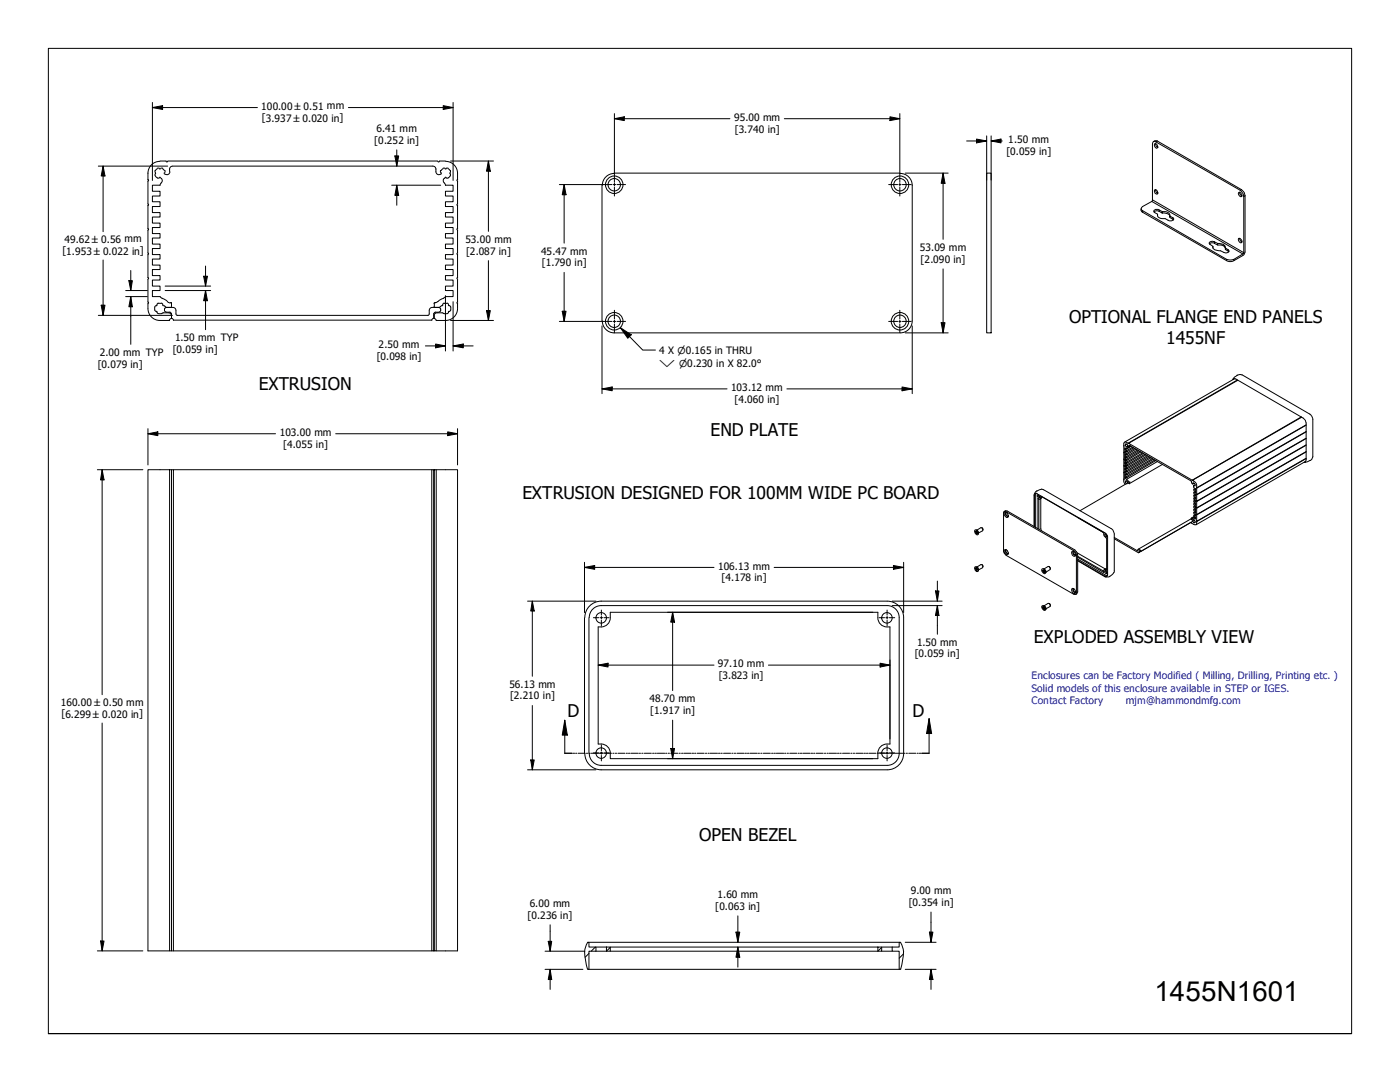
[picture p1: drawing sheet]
<svg xmlns="http://www.w3.org/2000/svg" width="279mm" height="216mm" viewBox="0 0 279 216" stroke-linecap="round" stroke-linejoin="round" font-family="sans-serif">
<!-- layer: Hatch (ANSI) -->
<path d="M117.5 190.2l-.7 .8M118.8 189l-.8 .8M121.8 189l-.8 .8M176 189l-.8 .8M180.3 190.4l-.8 .8" fill="none" stroke="#000" stroke-width=".2"/>
<!-- layer: Visible (ANSI) -->
<g fill="none" stroke="#000" stroke-width=".2">
<path d="M29.5 35.8l.2 .2-.2 .1M29.5 34.5v1.3M29.5 36.1v4.6M31 34v.4M31 34.7v.4l.4 .4M31 34.4v.3M31.4 33.6h.4M31.4 33.7l-.4 .4M31.8 33.7h.2M31.8 35.4h.2M31.8 35.5h-.4M31.9 32.2a2.38 2.38 0 0 0-2.4 2.4"/>
<path d="M31.9 32.1h1.2M32.1 35.5l.1 .1M32.2 35.6a.84 .84 0 0 1-.2 1.2l-.1 .2h-1.5v1.2h1.5v.9h-1.5v1.2h1.5v.9h-1.5v1.2h1.5v.9h-1.5v1.2h1.5v.9h-1.5v1.2h1.5v.9h-1.5v1.2h1.5v.9h-1.5v1.2h1.5v.9h-1.5v1.2h1.5v.9h-1.5v1.2h1.5v.9h-1.5v1.2h1.5v.9h-1.5v1.2h1.5l.5 .3M32.4 33.7l.4 .4M32.5 33.6h-.4M32.8 34.4v.3M32.9 34v.4M33.1 32.2l.2 .1 .2-.1M33.5 32.1h53.8M33.9 34.3a.6 .6 0 0 1-.4 .5 .6 .6 0 0 1-.6-.1M34.4 33.1a.6 .6 0 0 0-.6 .7v.4M34.5 33.1h51.9"/>
<path d="M86.4 33.1a.6 .6 0 0 1 .6 .7v.4M87 34.3a.6 .6 0 0 0 .4 .5 .6 .6 0 0 0 .6-.1M87.4 32.2l.1 .1 .2-.1M87.7 32.1h1.2M87.9 34l.1 .4M88 34.4v.3M88.4 33.6h.5M88.4 33.7l-.4 .4M88.6 35.6a.84 .84 0 0 0 .3 1.2v.2h1.5v1.2h-1.5v.9h1.5v1.2h-1.5v.9h1.5v1.2h-1.5v.9h1.5v1.2h-1.5v.9h1.5v1.2h-1.5v.9h1.5v1.2h-1.5v.9h1.5v1.2h-1.5v.9h1.5v1.2h-1.5v.9h1.5v1.2h-1.5v.9h1.5v1.2h-1.5v.9h1.5v1.2h-1.5l-.4 .3M88.8 33.7h.3M88.8 35.5l-.2 .1M88.9 32.2a2.38 2.38 0 0 1 2.4 2.4"/>
<path d="M89 35.5h.4M89.1 35.4h-.3M89.4 33.7l.4 .4M89.4 33.6h-.4M89.8 34.4v.3M89.8 34.7v.4l-.4 .4M89.9 34l-.1 .4M91.3 34.5v1.3M91.3 36.1v4.6M91.3 35.8l-.1 .2 .1 .1M120.1 37v27M122.6 34.5h57"/>
<path d="M122.6 34.6a2.38 2.38 0 0 0-2.4 2.4M179.7 34.6a2.38 2.38 0 0 1 2.4 2.4v27M196.9 34.5h.9v31.9h-.9zM230.1 28.3l.4-.1 17.2 10 .4 .5 .1 .5v11.4l-1.9 1.2-.6 .1-.9-.1-16.8-9.8a.43 .43 0 0 1-.2-.6l2.2-1.4v-11.3zM230.2 28.3l.4-.2h.3l16.9 9.7 .4 .4 .3 .9v11.2l-.2 .4-.3 .3-2 1.1h-1l-17-9.7-.2-.3-.1-.4M230.4 37.9a.46 .46 0 0 1 .6 .3 .46 .46 0 0 1-.2 .5l-.3-.2zM230.4 28.7a.5 .5 0 0 1 .6 .3 .5 .5 0 0 1-.2 .6l-.4-.4zM230.6 28.6l.2 .6 .3 .2M230.6 37.8l.2 .6 .3 .2M247.2 38.4a.54 .54 0 0 1 .5 .3 .54 .54 0 0 1 0 .5h-.2l-.3-.3zM247.4 38.4l.1 .3 .3 .4M29.5 55.4l.2 .1-.2 .2"/>
<path d="M29.5 50.5l.2 .1-.2 .2M29.5 45.6l.2 .2-.2 .1M29.5 40.7l.2 .2-.2 .1M29.5 41v4.6M29.5 45.9v4.6M29.5 50.9v4.5M29.5 55.8v4.5M32.3 59.5l1.7 1M88.5 59.5l-.6 .3-.5 .4M91.3 41v4.6M91.3 45.9v4.6M91.3 50.9v4.5"/>
<path d="M91.3 55.8v4.5M91.3 40.7l-.1 .2 .1 .1M91.3 45.6l-.1 .2 .1 .1M91.3 50.5l-.1 .1 .1 .2M91.3 55.4l-.1 .1 .1 .2M231 42.7a1.06 1.06 0 0 0 1.5 .9 1.28 1.28 0 0 0 1.7 .3v-.3l-.8-.5v.3l.8 .5M232 42.2v.3a1.42 1.42 0 0 0-1.6-.3l-.1 .1M232 42.2a1.03 1.03 0 0 1 1.4 .9M232 42.5l.9 .1 .6 .5M232 42.2a1.28 1.28 0 0 0-1.7-.2v.3l.7 .4v.4M242.1 49.1v.2a1.08 1.08 0 0 0 1.2 .7h.3a1.56 1.56 0 0 0 1.5 .4l.2-.3-.1-.1-.7-.5v.3l.7 .4M243 48.6a1.56 1.56 0 0 0-1.5-.3l-.2 .2 .8 .6v.4"/>
<path d="M243 48.6v.3a1.25 1.25 0 0 0-1.5-.3l-.1 .1M243 48.6l1.2 .2 .3 .3v.4a1.33 1.33 0 0 0-1.5-.6M247.2 47.6a.57 .57 0 0 1 .5 .2 .57 .57 0 0 1 0 .7l-.2-.1-.3-.3zM247.4 47.6l.1 .3 .3 .4M29.5 60.3l.2 .1-.2 .2M29.5 61.6a2.38 2.38 0 0 0 2.4 2.3h1.9M29.5 60.6v.9M31.2 62.1l.2 .2M31.2 61a.69 .69 0 0 0 0 1.2M31.3 62.3l.3 .3M31.4 60.8l-.2 .2M31.6 60.5l-.3 .3"/>
<path d="M31.6 62.6h.6M31.6 60.6h.6M32.2 60.5l.3 .3M32.4 62.5l-.2 .1M32.5 60.8l.1 .2M32.6 62.4h1M32.6 62.4l-.3 .1M32.7 61l.3 .2M32.9 61.2l.2 .1M33.1 61.4l-.3 .3 .1 .4 .2 .1M33.1 61.3h1.4M33.1 62.3h.8"/>
<path d="M33.6 62.4a.6 .6 0 0 1 .6 .6M33.9 62.3l.3 .3M34 60.4h.1M34.1 60.4l.1 .1M34.2 63.6l-.4 .2v.2M34.2 63.5l.2 .1 .2 .3M34.2 60.5v.7l-.1 .1M34.2 62.5v1.1M34.5 61.3a.6 .6 0 0 1 .6 .6v.7M34.6 63.9h51.6M35.1 62.6l.3 .3M35.4 62.9h50"/>
<path d="M85.7 62.6l-.3 .3M86.3 61.3a.6 .6 0 0 0-.6 .6v.7M86.3 61.3h1.4M86.6 62.5v1l-.4 .2v.2M86.6 61.2l.2 .1M86.7 60.5v.7M86.8 60.4l-.2 .1M86.8 60.4h.1M86.9 62.3h.7M86.9 62.3l-.3 .3M87.2 62.4a.6 .6 0 0 0-.6 .6M87.2 62.4h1.1"/>
<path d="M87.4 60.2l-.6 .2M87.7 61.4l.2 .1v.5l-.2 .2M88.2 61l-.5 .3M88.2 62.4l.3 .1M88.4 60.8l-.2 .2M88.5 62.5l.1 .1M88.6 60.5l-.3 .3M88.6 62.6h.6M88.6 60.6h.6M89.2 60.5l.3 .3M89.5 60.8l.2 .2M89.5 62.3l-.3 .3"/>
<path d="M89.6 61a.69 .69 0 0 1 0 1.2M89.7 62.1l-.2 .2M91.3 61.6a2.38 2.38 0 0 1-2.4 2.3l-1.8 .1-.2-.4h-.3l.1-.6M91.3 60.6v.9M91.3 60.3l-.1 .1 .1 .2M120.2 64a2.38 2.38 0 0 0 2.4 2.4M182.1 64a2.38 2.38 0 0 1-2.4 2.4h-57.1M246 75.8a1.61 1.61 0 0 1 1.9-1l13.5 7.8a1.32 1.32 0 0 1 .6 1.1v7.4a1.31 1.31 0 0 1-1.3 1.1l-.4 .1M246.1 75.7l.2-.1h.3l13.5 7.8 .3 .4 .3 .6v7.4l-.3 .3M246.4 75.6l-21.9 12.6M247 75.8l-21.9 12.7-.4-.3-.3 .1-.1 .1v.6M247 75.9l-21.8 12.6 12.7 7.3 21.8-12.6"/>
<path d="M33.8 93.7h.4v96h-.4zM33.8 93.7h-4.3v96h4.3M34.2 93.7h.4M86.2 93.7h-51.6v96M86.6 93.7h.1M86.7 93.7h.4v96h-.4zM87.1 93.7h4.2v96h-4.2M206.8 98.4l-.1 6.9M207 98.8a.33 .33 0 0 1 .4 .2 .33 .33 0 0 1-.1 .4l-.3-.3zM207.2 98.7l.3 .6M207.3 99.6v6M207.7 99.5v6l.1 .4"/>
<path d="M207.9 99.1v.2l-.3 .3M224.3 95.6v.5l.2 .5M224.3 94.3v1.4M224.3 93v1.4M224.3 91.6v1.4M224.3 90.3v1.4M224.3 89v1.4M224.5 95.4l.4 .2M224.8 96.5h.1M224.8 89.5l-.3 .2v-.4l.4 .3M224.8 90.1l-.3 .2v-.4l.4 .3M224.8 90.7l-.3 .2v-.4l.4 .2"/>
<path d="M224.8 91.2l-.3 .2v-.3l.4 .2M224.8 91.8l-.3 .2v-.4l.4 .3M224.8 92.4l-.3 .2v-.4l.4 .3M224.8 93l-.3 .2v-.4l.4 .2M224.8 93.5l-.3 .2v-.4l.4 .3M224.8 94.1l-.3 .2v-.4l.4 .3M224.8 94.7l-.3 .2v-.4l.4 .2M224.8 95.2l-.3 .2v-.3l.4 .2M224.8 95.9l-.1 .1M224.9 89.2l-.3-.3 .1-.3 .3 .1v.4l.2 .1 .2-.4 12.3 7.1 .3 .7 .2-.3 .3 .5M224.9 95.6l.5 .6M225 89.1l-.1 .1 .1 .1-.1 .3"/>
<path d="M225.1 88.5h.1M225.1 96.3l-9.6 5.6M225.4 96.2h.1M225.4 96.2v.3M225.4 96.5l-.4-.3a.2 .2 0 0 0-.2-.2 .2 .2 0 0 0-.2 .2 .2 .2 0 0 0 .1 .2l.1 .1M225.4 96.5h.1M225.6 89l-.4 .2M225.7 89l-.8 .5M225.7 89l-.8 .6M226.1 89.2l-1.2 .7-.4-.2M226.3 89.3l-1.4 .9v-.3M226.5 89.5l-1.6 1-.4-.2"/>
<path d="M226.8 89.6l-1.9 1.1v-.2M227 89.8l-2.1 1.3-.4-.2M227.3 89.9l-2.4 1.4v-.2M227.5 90l-2.6 1.6-.4-.2M227.7 90.2l-2.8 1.7v-.3M228 90.4l-3.1 1.8-.4-.2M228.2 90.5l-3.3 2v-.3M228.5 90.6l-3.6 2.2-.4-.2M228.7 90.7l-3.8 2.3v-.2M229 90.9l-4.1 2.4-.4-.1M229.2 91.1l-4.3 2.5v-.3M229.5 91.2l-4.6 2.7-.4-.2"/>
<path d="M229.7 91.3l-4.8 2.9v-.3M230 91.5l-5.1 3-.4-.2M230.2 91.6l-5.3 3.1v-.2M230.5 91.8l-5.6 3.3-.4-.2M230.7 91.9l-5.8 3.4v-.2M231 92.1l-6.1 3.5M232 92.6l-6.6 3.9M237.9 95.8h.1M238.3 96.5l-.2 .1M238.5 96.8l-.3 .1v.2l.1 .2 .3 .2v.4l-.3-.2M238.5 96.8v.2l-.2-.1M238.6 99.8l-.3 .1v.3l.3 .2v.3l-.3-.2"/>
<path d="M238.6 99.2l-.3 .2v.2l.3 .2v.3l-.3-.2M238.6 98.6l-.3 .2v.3l.3 .2v.3l-.3-.2M238.6 98l-.3 .2v.3l.3 .2v.3l-.3-.2M238.6 97.5l-.3 .2v.2l.3 .2v.3l-.3-.2M238.8 97.3v.1M238.8 98.7h.1M259.8 83.2l-21.8 12.6 .8 .7v.8l21.9-12.5M260.5 92.1l-21.8 12.6M260.7 91.5l-21.9 12.6v.4a.36 .36 0 0 1-.5 .1l-.5-.2-.1-.2-10.4 6v-.3l.3 .1v-.2l-.5-.2-.1 .3-4.6-2.6M260.7 84.8l-21.9 12.6v1.3l21.9-12.6M260.7 86.2l-21.9 12.5v1.3l21.9-12.6M260.7 87.5l-21.9 12.6v1.2l21.9-12.5"/>
<path d="M260.7 88.8l-21.9 12.6v1.3l21.9-12.6M260.7 90.2l-21.9 12.5v1.3l21.9-12.6M120 120h57M120 120a3.3 3.3 0 0 0-3.3 3.2M177.1 120a3.3 3.3 0 0 1 3.2 3.3v27a3.3 3.3 0 0 1-3.2 3.3M194.6 105.8a.56 .56 0 0 1 .6 .2 .56 .56 0 0 1-.1 .7 .62 .62 0 0 1-.5-.9zM194.6 113.1a.64 .64 0 0 1 .5 .9 .6 .6 0 0 1-.5-.3 .6 .6 0 0 1 0-.6zM194.7 106.2l.1 .2M194.7 113.5l.1 .2M194.8 105.9l.1 .1-.1 .1zM194.8 106.1l-.1-.1v.2M194.8 105.7l.3 .2 .2 .6"/>
<path d="M194.8 113.3h.1l-.1 .1zM194.8 113.4l-.1-.1v.2M194.8 113.1l.3 .1 .2 .7M194.9 106l.2 .2M194.9 106.1l-.2 .1M194.9 105.8l.9-.5 .3 .1 .1 .5-.9 .5M194.9 113.3l.2 .3M194.9 113.5h-.2M194.9 113.2l.9-.6 .3 .2v.5l-.8 .4M194.9 106.2h-.1M194.9 113.5l-.1 .1M195 106.2l-.2 .2"/>
<path d="M195 113.5l-.2 .2M195.1 106.2v.2h-.3M195.1 113.6l-.2 .3-.1-.2M195.1 106.2l-.2 .2M195.1 113.6l-.2 .1M196 105.3l.2 .4M196 112.6l.2 .5M200.3 102.1h.5l13.8 8.1 .2 .4v7.8a.36 .36 0 0 1-.6 .2l-13.4-7.8-.3-.3-.2-.5zM200.4 102l.3-.1 .3 .1 13.5 7.7 .3 .3 .3 .7v7.4l-.4 .5M200.5 109.7a.6 .6 0 0 1 .6 .3 .6 .6 0 0 1 0 .7 .72 .72 0 0 1-.6-1zM200.5 102.3a.6 .6 0 0 1 .6 .2 .6 .6 0 0 1 0 .8 .72 .72 0 0 1-.6-1zM200.8 109.7l.1 .5 .3 .2"/>
<path d="M200.8 102.3l.1 .5 .3 .2M200.9 109.7a.37 .37 0 0 0-.2 .5 .37 .37 0 0 0 .5 .2M200.9 102.3a.37 .37 0 0 0-.2 .5 .37 .37 0 0 0 .5 .1M206.4 105.1v-6.3a1.47 1.47 0 0 1 1.9-1.1l13.8 8.1 .3 .6v7.5a1.52 1.52 0 0 1-1.9 1.2l-5.4-3.2M206.4 105.2v-6.3l.2-.3 .3-.2 13.8 8 .3 .7v7.7l-.2 .3-5.7-3.3M207.1 105.5v-6.1l.4 .2 .2-.6 12.6 7.3v.6l.6 .5v6.4l-.3-.2-.3 .1v.5l-5.2-3M208 113.5a.56 .56 0 0 1 .6 .3 .56 .56 0 0 1-.1 .7l-.5-.5zM208.1 113.9l.1 .3M208.2 113.9l-.1-.1v.1M208.3 113.5l.4 .3v.4M208.3 113.8l-.1 .1v-.2l.2 .1 .1 .4h-.3M208.3 113.5l.9-.5 .2 .1 .2 .5-.9 .6"/>
<path d="M208.4 113.9h-.3M208.4 114l-.2 .2M208.4 113.9l-.2 .1M208.5 114l-.1 .1M209.4 113.1l.2 .2v.2M213.9 117.5a.56 .56 0 0 1 .6 .3 .56 .56 0 0 1-.1 .6l-.4-.2zM214 110a.7 .7 0 0 1 .6 1 .64 .64 0 0 1-.6-.3 .64 .64 0 0 1 0-.7zM214.2 110l.1 .6 .3 .1-.3-.1M214.2 117.5l.1 .5 .3 .2M214.3 110a.37 .37 0 0 0-.1 .6 .37 .37 0 0 0 .5 .1M214.3 117.5a.37 .37 0 0 0-.1 .5 .37 .37 0 0 0 .5 .1M214.9 110.3l5.7 3.2"/>
<path d="M215.1 103.3l5.2 3M215.1 111.6l5.9 3.3M215.1 111l5.2 3M220.5 113.9a.34 .34 0 0 1 .4 .2 .34 .34 0 0 1-.2 .4l-.2-.3zM220.5 106.5a.34 .34 0 0 1 .4 .2 .34 .34 0 0 1-.2 .4l-.2-.3zM220.6 113.5h.3M220.6 113.5l-.2 .2M220.7 113.9v.2l.2 .3M220.7 106.5v.2l.2 .3M222.4 107.5l4.8 2.8 .1-.1-.1 .1M237.7 103.5l-10.6 6.1M237.8 103.4l-.1 .2 .4 .2a.33 .33 0 0 1 .4 .1 .33 .33 0 0 1-.1 .4l-.4-.2"/>
<path d="M237.8 103.4h.1M238.3 103.4h-.5M238.3 103.7l-.2 .1M238.3 103.1l-.6 .3M238.4 103.8l-10.8 6.2M238.4 103.1l-.5 .3M238.5 104.2l-.1 .1M238.6 102.6l-.3 .2v.3l.3 .2v.3l-.3-.2M238.6 102l-.3 .2v.3l.3 .2v.3l-.3-.2M238.6 101.5l-.3 .2v.2l.3 .2v.3l-.3-.2M238.6 100.9l-.3 .2v.2l.3 .2v.4l-.3-.2M238.6 100.3l-.3 .2v.3l.3 .2v.3l-.3-.2"/>
<path d="M238.6 103.2l-.3 .2M238.8 100v.1M238.8 101.3v.1M238.8 102.7h.1M238.8 104v.1M116.6 123.3v27M117.5 123.3v27M120 120.8h57M120 120.8a2.38 2.38 0 0 0-2.4 2.4M121.8 123.3a1.92 1.92 0 0 1-2.4 1.8v23.4a1.94 1.94 0 0 1 2.4 1.8M121.8 123.3v-1.1h53.4v1.1M175.2 123.3a1.92 1.92 0 0 0 2.4 1.8v23.4a1.94 1.94 0 0 0-2.4 1.8"/>
<path d="M177.1 120.8a2.38 2.38 0 0 1 2.4 2.4v27.1a2.38 2.38 0 0 1-2.4 2.4M208 120.9a.52 .52 0 0 1 .6 .2 .52 .52 0 0 1-.1 .7l-.5-.5zM208.1 121.3l.1 .2M208.2 121.2l-.1-.1v.2M208.2 121.3h.2l-.2 .2M208.3 120.8l.4 .3v.5M208.3 121.1l-.1 .1v-.2l.3 .3M208.3 120.9l.9-.5 .3 .1 .1 .5-.9 .5M208.4 121.2l-.3 .1M208.5 121.3v.2l-.1-.1v.2l-.2-.1M208.5 121.3l-.1 .1M209.4 120.4l.1 .1 .1 .3"/>
<path d="M116.7 150.3a3.3 3.3 0 0 0 3.3 3.3M117.6 150.3a2.38 2.38 0 0 0 2.4 2.4M120 152.7h57M120 153.6h57M121.8 150.2v1.2h53.4v-1.2M34.2 189.7h52M86.6 189.7h-.4v-96h.4v96h.1M116.7 189.8h.1M117.2 188.1a4.4 4.4 0 0 0-.4 3.5l.4 1.8M117.3 193.4h.1M117.3 188l-.1 .1M117.3 188h.2v1h1.4v.8"/>
<path d="M117.5 193.4h62M117.5 188h62M118.9 189.8h-1.4v3.6h-.2M118.9 189h2.1M118.9 189.8h2.1M121 189h.8v.8h-.8zM121.8 189h53.4M121.8 189.8h53.4M175.2 189h.8v.8h-.8zM176 189h2.1M176 189.8h2.1M178.1 189v.8h1.4v3.6h.3"/>
<path d="M179.8 188.1l-.3-.1v1h-1.4M179.8 188.1a4.4 4.4 0 0 1 .3 3.5l-.3 1.8M180.3 189.8h.1"/>
<circle cx="122.6" cy="36.9" r="1.24"/>
<circle cx="122.6" cy="36.9" r="1.75"/>
<circle cx="179.6" cy="36.9" r="1.24"/>
<circle cx="179.6" cy="36.9" r="1.75"/>
<circle cx="122.6" cy="64.1" r="1.24"/>
<circle cx="122.6" cy="64.1" r="1.75"/>
<circle cx="179.6" cy="64.1" r="1.24"/>
<circle cx="179.6" cy="64.1" r="1.75"/>
<circle cx="120" cy="123.3" r="1.05"/>
<circle cx="177" cy="123.3" r="1.05"/>
<circle cx="120" cy="150.3" r="1.05"/>
<circle cx="177" cy="150.3" r="1.05"/>
</g>
<!-- layer: Visible Narrow (ANSI) -->
<path d="M230 39.9l18.2 10.5M230.9 28.1l-.2 .2M247.8 37.8l-.3 .2M248.5 39.1l-.3 .1M228 42v.4M229.9 40.2l18.1 10.5M231.3 41.9v.3M234.1 43.4v.4M242.4 48.3v.3M244.8 51.8v.2M245.1 49.8v.3M246.3 51.8v.2" fill="none" stroke="#000" stroke-width=".2"/>
<!-- layer: Section Line (ANSI) -->
<g fill="none" stroke="#000" stroke-width=".2">
<path d="M112.7 143.7l.5 3h-1zM112.7 143.7v6.6h1.5M114.4 150.3h.3M114.9 150.3h.2M115.4 150.3h1.4M117 150.3h.3M117.5 150.3h.3M118 150.3h1.4M119.6 150.3h.4M120.1 150.3h.3M120.6 150.3h1.4M122.3 150.3h.3"/>
<path d="M122.8 150.3h.3M123.3 150.3h1.4M125 150.3h.2M125.4 150.3h.3M125.9 150.3h1.5M127.6 150.3h.2M128.1 150.3h.2M128.6 150.3h1.4M130.2 150.3h.3M130.7 150.3h.3M131.2 150.3h1.5M132.8 150.3h.3"/>
<path d="M133.3 150.3h.3M133.9 150.3h1.4M135.5 150.3h.3M136 150.3h.3M136.5 150.3h1.4M138.1 150.3h.3M138.6 150.3h.3M139.1 150.3h1.4M140.8 150.3h.2M141.3 150.3h.2M141.7 150.3h1.5M143.4 150.3h.3"/>
<path d="M143.9 150.3h.2M144.4 150.3h1.4M146 150.3h.3M146.6 150.3h.2M147.1 150.3h1.4M148.7 150.3h.3M149.2 150.3h.3M149.7 150.3h1.4M151.3 150.3h.3M151.8 150.3h.3M152.3 150.3h1.4M154 150.3h.2"/>
<path d="M154.4 150.3h.3M154.9 150.3h1.5M156.6 150.3h.2M157.1 150.3h.3M157.6 150.3h1.4M159.3 150.3h.2M159.7 150.3h.3M160.2 150.3h1.5M161.9 150.3h.3M162.4 150.3h.2M162.9 150.3h1.4M164.5 150.3h.3"/>
<path d="M165 150.3h.3M165.5 150.3h1.4M167.1 150.3h.3M167.6 150.3h.3M168.1 150.3h1.4M169.8 150.3h.3M170.3 150.3h.3M170.8 150.3h1.4M172.4 150.3h.3M172.9 150.3h.3M173.4 150.3h1.4M175.1 150.3h.2"/>
<path d="M175.6 150.3h.2M176.1 150.3h1.4M177.7 150.3h.3M178.2 150.3h.3M178.7 150.3h1.4M180.3 150.3h.3M180.8 150.3h.3M181.4 150.3h1.4M183 150.3h.3M183.5 150.3h.3M185.4 143.4l.5 3h-1zM185.4 143.4v6.9h-1.4"/>
</g>
<g fill="#000">
<path d="M112.7 143.7l.5 3h-1z" fill-rule="evenodd"/>
<path d="M185.4 143.4l.5 3h-1z" fill-rule="evenodd"/>
</g>
<!-- layer: Sketch Geometry (ANSI) -->
<path d="M9.7 206.2v-196.5h260v196.5h-260h260" fill="none" stroke="#000" stroke-width=".2"/>
<!-- layer: Dimension (ANSI) -->
<g fill="none" stroke="#000" stroke-width=".2">
<path d="M19.6 33.1h13.9M20.6 33.1l.4 2h-.8zM20.6 33.1v13.1M30.4 21.5l2-.4v.7zM30.4 21.5h21M30.4 20.4v15.6M69.5 21.5h20.9M78.2 37h9.7M78.8 31.1h.8l-.4 2zM79.2 37l.4 2h-.8zM79.2 29.9v3.2M79.2 37v4"/>
<path d="M88.5 21.1l1.9 .4-1.9 .3zM89.9 32.1h8.6M90.4 20.4v15.6M97.5 32.1l.4 2.1h-.8zM97.5 32.1v14.1M111.6 36.8h8.7M112.6 36.8l.4 2.1h-.8zM112.6 36.8v11.7M122.6 23.7l2-.4v.8zM122.6 23.7h23.1M122.6 22.7v11.9M156.5 23.7h23.1"/>
<path d="M177.6 23.3l2 .4-2 .4zM179.6 22.7v11.9M180.7 34.5h8.5M188.2 34.5l.4 2.1h-.8zM188.2 34.5v13.3M192.9 28.1h4M194.9 27.7l2 .4-2 .4zM196.9 27.1v8.8M197.8 28.1l2-.4v.8zM197.8 28.1h2.2M197.8 27.1v8.8M20.6 51.9v11"/>
<path d="M25.1 59.2h4.3M25.1 58h4.3M25.7 56h.7l-.3 2zM26.1 59.2l.3 2h-.7zM26.1 54v4M26.1 59.2v9.5M33 58h9M33 57.1h9M40.6 55.1h.8l-.4 2zM41 58l.4 2h-.8zM41 53.1v4M41 58v7.8"/>
<path d="M88.9 59v11M97.5 52v11.9M112.6 54.4v9.7M188.2 53.7v12.7M19.6 62.9h14.8M20.2 60.9h.8l-.4 2zM84.9 69h4M86.9 68.6l2 .4-2 .4zM89.9 63.9h8.6M90.4 69l2.1-.4v.8zM90.4 60.2v9.8M90.4 69h4"/>
<path d="M97.1 62h.8l-.4 1.9zM111.6 64.1h8.7M112.2 62.1h.8l-.4 2zM120.1 77.6l2.1-.4v.8zM120.1 77.6h25M120.1 65v13.5M157 77.6h25.1M180 77.2l2.1 .4-2.1 .4zM180.7 66.4h8.5M182.1 65v13.5M187.8 64.4h.8l-.4 2zM19.4 93.7h9.1"/>
<path d="M20.4 93.7l.4 2.1h-.7zM20.4 93.7v44.9M29.5 86.6l2-.4v.7zM29.5 86.6h25.5M29.5 85.5v7.3M67 86.6h24.3M89.3 86.2l2 .4-2 .3zM91.3 85.5v7.3M105.3 120h13.6M106.2 120l.4 1.9h-.7zM106.2 120v14.9M116.6 113.2l2.1-.4v.8z"/>
<path d="M116.6 113.2h25.9M116.6 112.2v10M154.5 113.2h25.8M178.1 120h9.9M178.3 112.8l2 .4-2 .4zM180.3 112.2v10M186.7 117.9h.7l-.3 2.1zM187.1 116v4M119.4 132.7l1.9-.4v.8zM119.4 132.7h23.1M133.2 122.2h41M134.2 122.2l.4 1.9h-.7z"/>
<path d="M134.2 122.2v15.6M153.4 132.7h24.2M175.6 132.3l2 .4-2 .4zM177.6 131.7v15.7M178.1 120.8h9.9M187.1 120.8l.3 2h-.7zM187.1 120.8v5.8M20.4 144.3v45.4M105.3 153.6h13.6M105.9 151.6h.7l-.4 2zM106.2 140.8v12.8M133.2 151.4h41"/>
<path d="M133.9 149.4h.7l-.4 2zM134.2 143.7v7.7M19.4 189.7h9.1M20.1 187.8h.7l-.4 1.9zM108.8 193.4h7.5M108.8 189.8h7.8M109.4 187.8h.7l-.3 2zM109.8 193.4l.3 2.1h-.7zM109.8 184.5v5.3M109.8 193.4v4M146.9 186h.7l-.3 2zM147.3 189l.3 2h-.7z"/>
<path d="M147.3 182.8v5.2M147.3 189v4M180.7 188h6.1M180.7 193.4h6.1M185.5 186h.7l-.4 2zM185.8 193.4l.4 2.1h-.7zM185.8 182v6M185.8 193.4v4"/>
</g>
<g fill="#000">
<path d="M20.6 33.1l.4 2h-.8z" fill-rule="evenodd"/>
<path d="M30.4 21.5l2-.4v.7z" fill-rule="evenodd"/>
<path d="M78.8 31.1h.8l-.4 2z" fill-rule="evenodd"/>
<path d="M79.2 37l.4 2h-.8z" fill-rule="evenodd"/>
<path d="M88.5 21.1l1.9 .4-1.9 .3z" fill-rule="evenodd"/>
<path d="M97.5 32.1l.4 2.1h-.8z" fill-rule="evenodd"/>
<path d="M112.6 36.8l.4 2.1h-.8z" fill-rule="evenodd"/>
<path d="M122.6 23.7l2-.4v.8z" fill-rule="evenodd"/>
<path d="M177.6 23.3l2 .4-2 .4z" fill-rule="evenodd"/>
<path d="M188.2 34.5l.4 2.1h-.8z" fill-rule="evenodd"/>
<path d="M194.9 27.7l2 .4-2 .4z" fill-rule="evenodd"/>
<path d="M197.8 28.1l2-.4v.8z" fill-rule="evenodd"/>
<path d="M25.7 56h.7l-.3 2z" fill-rule="evenodd"/>
<path d="M40.6 55.1h.8l-.4 2z" fill-rule="evenodd"/>
<path d="M20.2 60.9h.8l-.4 2z" fill-rule="evenodd"/>
<path d="M26.1 59.2l.3 2h-.7z" fill-rule="evenodd"/>
<path d="M41 58l.4 2h-.8z" fill-rule="evenodd"/>
<path d="M86.9 68.6l2 .4-2 .4z" fill-rule="evenodd"/>
<path d="M90.4 69l2.1-.4v.8z" fill-rule="evenodd"/>
<path d="M97.1 62h.8l-.4 1.9z" fill-rule="evenodd"/>
<path d="M112.2 62.1h.8l-.4 2z" fill-rule="evenodd"/>
<path d="M120.1 77.6l2.1-.4v.8z" fill-rule="evenodd"/>
<path d="M180 77.2l2.1 .4-2.1 .4z" fill-rule="evenodd"/>
<path d="M187.8 64.4h.8l-.4 2z" fill-rule="evenodd"/>
<path d="M20.4 93.7l.4 2.1h-.7z" fill-rule="evenodd"/>
<path d="M29.5 86.6l2-.4v.7z" fill-rule="evenodd"/>
<path d="M89.3 86.2l2 .4-2 .3z" fill-rule="evenodd"/>
<path d="M116.6 113.2l2.1-.4v.8z" fill-rule="evenodd"/>
<path d="M178.3 112.8l2 .4-2 .4z" fill-rule="evenodd"/>
<path d="M186.7 117.9h.7l-.3 2.1z" fill-rule="evenodd"/>
<path d="M106.2 120l.4 1.9h-.7z" fill-rule="evenodd"/>
<path d="M119.4 132.7l1.9-.4v.8z" fill-rule="evenodd"/>
<path d="M134.2 122.2l.4 1.9h-.7z" fill-rule="evenodd"/>
<path d="M175.6 132.3l2 .4-2 .4z" fill-rule="evenodd"/>
<path d="M187.1 120.8l.3 2h-.7z" fill-rule="evenodd"/>
<path d="M105.9 151.6h.7l-.4 2z" fill-rule="evenodd"/>
<path d="M133.9 149.4h.7l-.4 2z" fill-rule="evenodd"/>
<path d="M20.1 187.8h.7l-.4 1.9z" fill-rule="evenodd"/>
<path d="M109.4 187.8h.7l-.3 2z" fill-rule="evenodd"/>
<path d="M109.8 193.4l.3 2.1h-.7z" fill-rule="evenodd"/>
<path d="M146.9 186h.7l-.3 2z" fill-rule="evenodd"/>
<path d="M147.3 189l.3 2h-.7z" fill-rule="evenodd"/>
<path d="M185.5 186h.7l-.4 2z" fill-rule="evenodd"/>
<path d="M185.8 193.4l.4 2.1h-.7z" fill-rule="evenodd"/>
</g>
<!-- layer: Center Mark (ANSI) -->
<g fill="none" stroke="#000" stroke-width=".2">
<path d="M120.3 36.8h1.8M122.4 36.8h.5M122.6 34.6v1.8M122.6 36.6v.5M122.6 37.3v1.8M123.1 36.8h1.7M177.4 36.8h1.7M179.4 36.8h.4M179.6 34.6v1.8M179.6 36.6v.5M179.6 37.3v1.8M180.1 36.8h1.8"/>
<path d="M120.3 64.1h1.8M122.4 64.1h.5M122.6 61.9v1.7M122.6 63.9v.5M122.6 64.6v1.8M123.1 64.1h1.7M177.4 64.1h1.7M179.4 64.1h.4M179.6 61.9v1.7M179.6 63.9v.5M179.6 64.6v1.8M180.1 64.1h1.8"/>
<path d="M118.4 123.3h1.1M119.8 123.3h.5M120 121.7v1M120 123v.5M120 123.8v1M120.5 123.3h1M175.5 123.3h1M176.8 123.3h.4M177 121.7v1M177 123v.5M177 123.8v1M177.5 123.3h1.1"/>
<path d="M118.4 150.2h1.1M119.8 150.2h.5M120 148.7v1.1M120 150.1v.4M120 150.7v1.1M120.5 150.2h1M175.5 150.2h1M176.8 150.2h.4M177 148.7v1.1M177 150.1v.4M177 150.7v1.1M177.5 150.2h1.1"/>
</g>
<!-- layer: Symbol (ANSI) -->
<path d="M123.8 65.4l2.2 1.4-.7 .7zM123.8 65.4l4.5 4.4h2.5" fill="none" stroke="#000" stroke-width=".2"/>
<path d="M123.8 65.4l2.2 1.4-.7 .7z" fill-rule="evenodd" fill="#000"/>
<text font-size="5.5" x="230.4" y="199.6">1455N1601</text>
<g font-size="3.5">
<text x="213.4" y="64.4">OPTIONAL FLANGE END PANELS</text>
<text x="232.7" y="68.6">1455NF</text>
<text x="51.6" y="77.9">EXTRUSION</text>
<text x="141.8" y="87.1">END PLATE</text>
<text x="104.3" y="99.5">EXTRUSION DESIGNED FOR 100MM WIDE PC BOARD</text>
<text x="206.3" y="128.4">EXPLODED ASSEMBLY VIEW</text>
<text x="113.3" y="143.1">D</text>
<text x="182.1" y="143.1">D</text>
<text x="139.5" y="167.8">OPEN BEZEL</text>
</g>
<g font-size="2">
<text x="52.1" y="22">100.00 ±0.51 mm</text>
<text x="52.3" y="24.1">[3.937 ±0.020 in]</text>
<text x="74.7" y="28.7">[0.252 in]</text>
<text x="75.1" y="26.4">6.41 mm</text>
<text x="146.5" y="24.1">95.00 mm</text>
<text x="146.6" y="26.5">[3.740 in]</text>
<text x="201.2" y="28.6">1.50 mm</text>
<text x="200.9" y="30.9">[0.059 in]</text>
<text x="12.4" y="50.7">[1.953 ±0.022 in]</text>
<text x="12.9" y="48.5">49.62 ±0.56 mm</text>
<text x="92.9" y="48.5">53.00 mm</text>
<text x="93" y="50.9">[2.087 in]</text>
<text x="108" y="50.8">45.47 mm</text>
<text x="108.1" y="53.1">[1.790 in]</text>
<text x="183.6" y="50.1">53.09 mm</text>
<text x="183.7" y="52.5">[2.090 in]</text>
<text x="19.9" y="71.1">2.00 mm TYP</text>
<text x="34.5" y="70.4">[0.059 in]</text>
<text x="34.9" y="68.1">1.50 mm TYP</text>
<text x="75.2" y="71.8">[0.098 in]</text>
<text x="75.6" y="69.5">2.50 mm</text>
<text x="131.6" y="70.5">4 X ⌀0.165 in THRU</text>
<text x="19.5" y="73.3">[0.079 in]</text>
<text x="145.9" y="78">103.12 mm</text>
<text x="146.6" y="80.4">[4.060 in]</text>
<text x="55.8" y="87">103.00 mm</text>
<text x="56.5" y="89.3">[4.055 in]</text>
<text x="143.3" y="113.7">106.13 mm</text>
<text x="144" y="116">[4.178 in]</text>
<text x="182.6" y="131.2">[0.059 in]</text>
<text x="183" y="128.9">1.50 mm</text>
<text x="101.7" y="137.2">56.13 mm</text>
<text x="143.3" y="133.2">97.10 mm</text>
<text x="143.4" y="135.5">[3.823 in]</text>
<text x="12.1" y="140.9">160.00 ±0.50 mm</text>
<text x="12.3" y="143.1">[6.299 ±0.020 in]</text>
<text x="101.8" y="139.6">[2.210 in]</text>
<text x="129.6" y="140.1">48.70 mm</text>
<text x="129.7" y="142.5">[1.917 in]</text>
<text x="143.2" y="179.3">1.60 mm</text>
<text x="181.8" y="178.4">9.00 mm</text>
<text x="105.3" y="183.3">[0.236 in]</text>
<text x="105.7" y="181">6.00 mm</text>
<text x="142.7" y="181.6">[0.063 in]</text>
<text x="181.4" y="180.8">[0.354 in]</text>
</g>
<g font-size="2" fill="#00f">
<text x="205.9" y="135.6">Enclosures can be Factory Modified ( Milling, Drilling, Printing etc. )</text>
<text x="205.9" y="138">Solid models of this enclosure available in STEP or IGES.</text>
<text x="205.9" y="140.5">Contact Factory</text>
<text x="224.7" y="140.5">mjm@hammondmfg.com</text>
</g>
<text font-size="1.9" x="131.6" y="73.2">⌵ ⌀0.230 in X 82.0°</text>
</svg>
